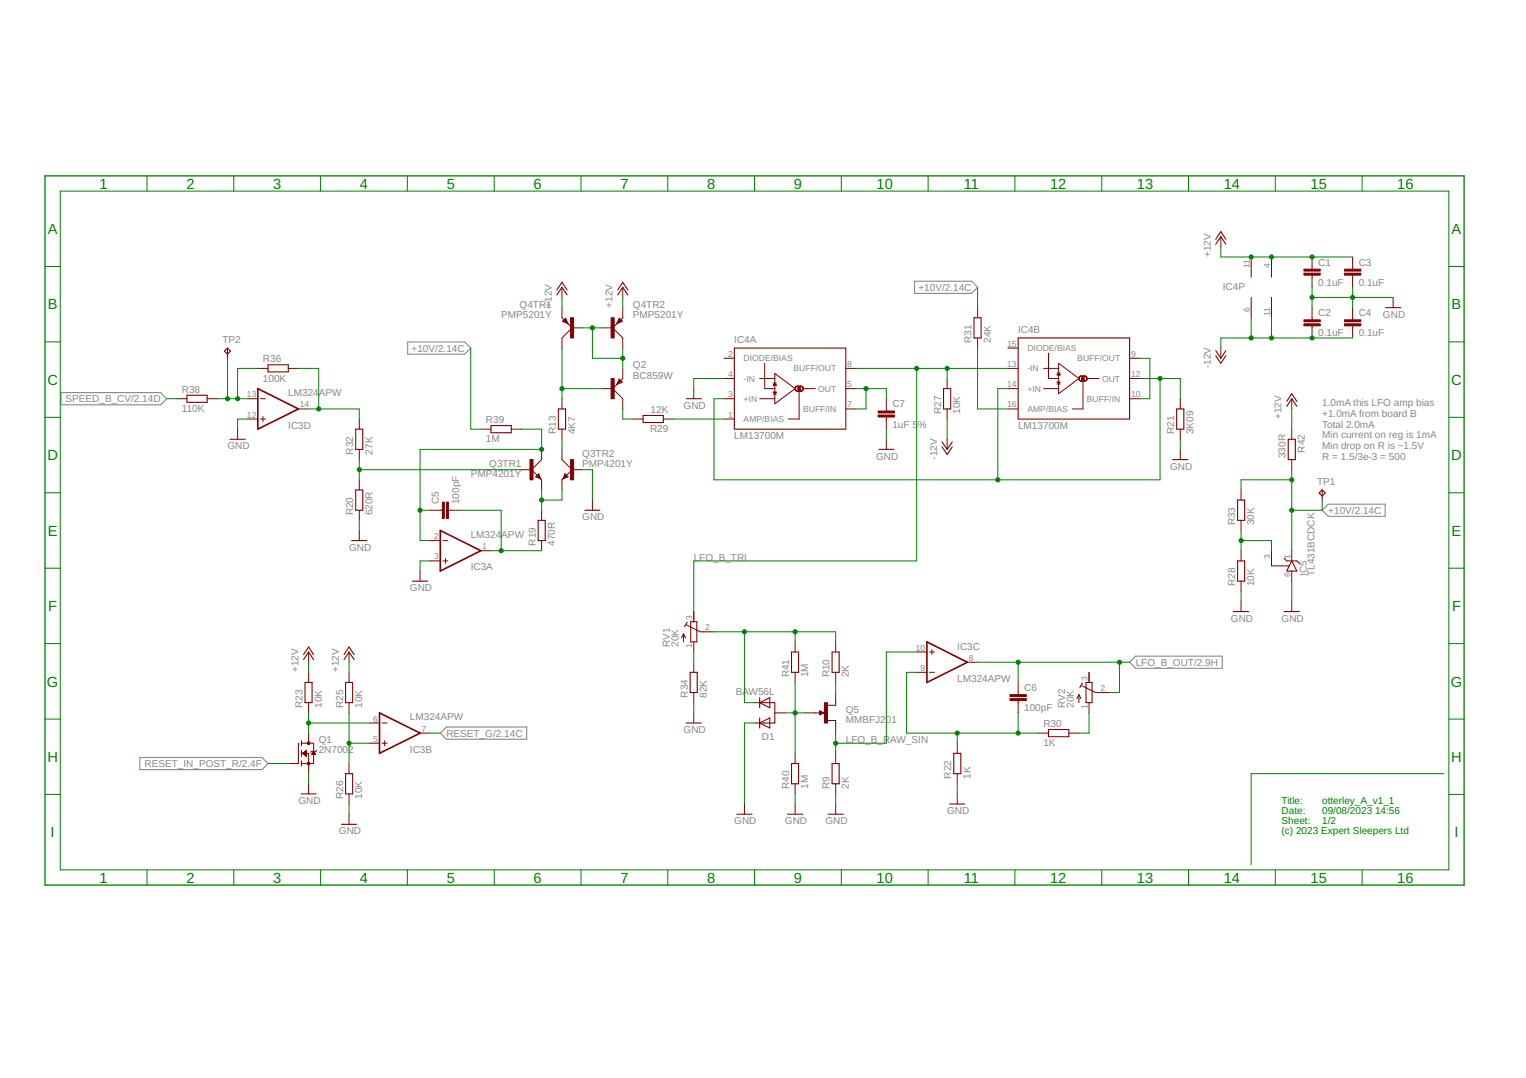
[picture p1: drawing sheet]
<svg xmlns="http://www.w3.org/2000/svg" width="297mm" height="210mm" viewBox="0 0 297 210" stroke-linecap="round" stroke-linejoin="round" font-family="sans-serif">
<path d="M178 54.8h11.1l1.2 1.1-1.2 1.2h-11.1zM11.9 76.5h19.4l1.1 1.1-1.1 1.2h-19.4zM79.4 66.6h11l1.2 1.2-1.2 1.2h-11zM257.4 99.4l1.2-1.2h11v2.3h-11zM219.9 128.9l1.2-1.1h16.8v2.3h-16.8zM27.2 147.5h23.8l1.2 1.2-1.2 1.2h-23.8zM85.7 142.7l1.2-1.1h15.6v2.3h-15.6z" fill="none" stroke="#868686" stroke-width=".21"/>
<g fill="none" stroke="#800000" stroke-width=".21">
<path d="M108.4 57.4l1-1.5 1 1.5M108.4 56.5l1-1.5 1 1.5M120.2 57.4l1-1.5 1 1.5M120.2 56.5l1-1.5 1 1.5M236.6 47.6l1-1.5 1 1.5M236.6 46.6l1-1.5 1 1.5M269.7 59.9h2.9M36.4 77h3.9v1.3h-3.9zM43.7 68.4l.6-.6 .6 .6-.6 .6zM52.2 71h3.9v1.4h-3.9zM108.7 79.6h1.4v4h-1.4zM109.7 62.5l.4-.3 .3 .6z"/>
<path d="M110.1 62.4l-.2 .1M120.5 62.2l.4 .3-.7 .3zM120.5 62.4l.2 .1M120.5 74l.4 .4-.7 .3zM120.5 74.2l.2 .2M133.6 77.6h2.9M142.9 67.8h21.7v15.8h-21.7zM183.7 75.7h1.4v3.9h-1.4zM189.6 61.9h1.4v3.9h-1.4zM198.2 65.8h21.7v15.8h-21.7zM229 79.6h1.4v4h-1.4zM236.6 68.3l1 1.5 1-1.5"/>
<path d="M236.6 69.3l1 1.4 1-1.4M250.5 79.1l.9-1.5 1 1.5M250.5 78.1l.9-1.4 1 1.4M44.8 85.5h2.9M69.2 83.6h1.4v3.9h-1.4zM69.2 95.4h1.4v4h-1.4zM95.6 82.9h3.9v1.4h-3.9zM104.9 92.4l.2 .6-.6-.2zM104.9 92.6l-.3 .2M110 92.4l.4 .4-.6 .2zM110 92.6l.2 .2M113.8 99.4h3"/>
<path d="M125.2 80.9h3.9v1.4h-3.9zM171 87.5h3M183.4 86l1 1.5 1-1.5M183.4 87l1 1.5 1-1.5M228.3 89.5h2.9M240.9 97.4h1.4v3.9h-1.4zM250.8 85.5h1.3v4h-1.3zM257.4 95.4l.6 .6-.6 .6-.6-.6zM68.5 105.3h2.9M80.3 113.2h2.9M104.8 101.3h1.3v4h-1.3zM240.1 119.1h3"/>
<path d="M240.9 109.2h1.4v4h-1.4zM250 108.7l.5 .5h1.9l.5 .5M250 119.1h2.9M251.4 109.2l1 2h-1.9zM59.1 128.4l1-1.4 .9 1.4M59.1 127.5l1-1.5 .9 1.5M59.4 132.9h1.3v3.9h-1.3zM67 128.4l.9-1.4 1 1.4M67 127.5l.9-1.5 1 1.5M67.3 132.9h1.3v3.9h-1.3zM133.8 121.1l-.5 .9M134.3 130.9h1.4v4h-1.4z"/>
<path d="M134.5 121.1h1.1v3.9h-1.1zM147.9 135.8v2M147.9 139.8v2M147.9 136.8l1.9-1v2zM148.8 136.8h2v4h-2M154.1 127h1.3v3.9h-1.3zM162 127h1.3v3.9h-1.3zM210.7 133l-.5 .9M211.4 132.9h1.2v3.9h-1.2zM58.1 144.7v4M58.6 154.6h2.9M58.7 144.2v1"/>
<path d="M58.7 146.1v1.2M58.7 148.2v1M67.3 150.6h1.3v4h-1.3zM133.6 140.8h2.9M143.4 158.5h3M147.9 140.8l1.9-1v2zM153.3 158.5h3M154.1 148.7h1.3v3.9h-1.3zM161.2 158.5h2.9M162 148.7h1.3v3.9h-1.3zM184.8 156.5h3M185.7 146.7h1.3v3.9h-1.3z"/>
<path d="M204.1 142h3.9v1.4h-3.9zM66.5 160.5h2.9"/>
</g>
<g fill="none" stroke="#800000" stroke-width=".19">
<path d="M109.4 55.9v2M109.4 59.9v2l1.2 1.2M121.2 59.9v2l-1.9 1.9M121.2 55.9v2M190.3 59.9v2M237.6 46.1v1.9M243.5 50v4M243.5 57.9v4M247.5 50v4M247.5 57.9v4M255.4 50v2.4M255.4 53.6v2.3"/>
<path d="M255.4 59.9v2.4M263.3 50v2.4M263.3 53.6v2.3M263.3 59.9v2.4M271.2 57.9v2M34.4 77.6h2M40.3 77.6h2M44.3 67.8v2M48.2 77.6h2M50.2 71.7h2M50.7 77.6h1M56.1 71.7h2"/>
<path d="M58.1 79.6h2M109.4 77.6v2M109.5 62.5l.6-.5 .5 1.1zM110.6 63.1l.8 .7M111.4 63.8l-2 2v2M111.4 63.8h1.9M117.3 75.7h2M117.3 63.8h2M119.3 63.8l1.9 2v2M119.3 75.7l1.9 1.9v2M120 74.9l-.7 .8M120.5 62l.6 .5-1.1 .6z"/>
<path d="M120.5 73.8l.6 .6-1.1 .5zM121.2 71.7v2l-1.2 1.2M135 75.7v1.9M140.9 73.7h2M140.9 77.6h2M140.9 69.8h2M147.9 73.7h2.9M147.9 77.6h2.9M148.8 70.7v5h2M150.5 74.6h.6M150.5 76.8h.6M150.5 75l.3-.3 .3 .3z"/>
<path d="M150.5 76.4h.6l-.3 .3zM150.6 74.9h.4M150.6 76.5h.4M150.7 74.8h.2M150.7 76.5h.2M150.8 74.7h.1M150.8 76.6h.1M150.8 72.7l4 3-4 2.9zM155.6 76.2v5.4h-2.1M156.3 75.7h2.4M164.6 71.7h2M164.6 75.7h2"/>
<path d="M164.6 79.6h2M172.5 77.6v2.4M184.4 73.7v2M184.4 79.6v2M190.3 65.8v2M196.2 71.7h2M196.2 75.7h2M196.2 79.6h2M196.2 67.8h2M203.1 71.7h3M203.1 75.7h3M204.1 68.8v4.9h2"/>
<path d="M205.8 72.6h.6M205.8 74.8h.6M205.8 74.4h.6l-.3 .3zM205.8 74.5h.5M205.9 72.9h.3M205.9 74.5h.3M206 72.8h.2M206 74.6h.1M206.1 70.7l3.9 3-3.9 3zM206.1 72.7l.3 .3h-.6zM206.1 72.7h.1M210.8 74.2v5.4h-2.1"/>
<path d="M211.6 73.7h2.4M219.9 73.7h1.9M219.9 77.6h1.9M219.9 69.8h1.9M229.7 77.6v2M237.6 67.8v2M251.4 77.6v2M255.4 63.4v2.4M263.3 63.4v2.4M46.2 83.6v1.9M48.2 81.6h2M50.7 81.6h1"/>
<path d="M51.2 81.1v1M69.9 81.6v2M69.9 87.5v2M69.9 93.4v2M69.9 99.4v1.9M83.7 99.4h2.4M87.3 99.4h2.4M93.6 83.6h2M99.5 83.6h2M101.5 91.5h2M103.5 91.5l1.7 1.7M104.3 92.8l.6-.6 .3 1z"/>
<path d="M105.2 93.2l.2 .2v2M105.4 87.5v2l-1.9 2M105.4 99.4v1.9M109.4 87.5v2l2 2M109.4 83.6v1.9M110 92.2l.6 .6-1 .4zM111.4 91.5h1.9M111.4 91.5l-2 1.9v2M115.3 97.4v2M123.2 81.6h2M129.1 81.6h2M140.9 81.6h2"/>
<path d="M172.5 81.2v2.4M172.5 85.5v2M184.4 85.5v2M229.7 83.6v1.9M229.7 87.5v2M241.6 95.4v2M251.4 83.6v1.9M251.4 89.5v2M257.4 95.4v2M69.9 103.3v2M81.8 111.2v2M83.7 109.2h2"/>
<path d="M83.7 105.3h2M86.2 109.2h1M86.2 105.3h1M86.7 108.7v1M93.6 107.2h2M105.4 105.3v1.9M135 119.1v2M241.6 101.3v2M241.6 107.2v2M241.6 113.2v1.9M241.6 117.1v2M247.5 107.2v3h3.5"/>
<path d="M251.4 107.2v2M251.4 111.2v2M251.4 117.1v2M60.1 127v1.9M60.1 130.9v2M60.1 136.8v2M67.9 127v1.9M67.9 130.9v2M67.9 136.8v2M133.1 123.4v1.6M133.1 123.4l-.4 .8M133.1 123.4l.4 .8"/>
<path d="M133.6 121.7l2.7 1.3h2.7M135 125v2M135 128.9v2M135 134.9v1.9M135 138.8v2M146.9 136.8h1.9M150.8 138.8h2M154.8 125v2M154.8 130.9v2M156.7 138.8h3.8M159.5 138.4l1 .4-1 .4zM162.7 125v2"/>
<path d="M162.7 130.9v2M162.7 134.9v2.4h-1.6M178.4 127h2M178.4 130.9h2M180.9 127h1M180.9 130.9h1M181.4 126.5v1M188.3 128.9h2M198.2 132.9v2.4M198.2 136.4v2.4M210 135.3v1.5M210 135.3l-.4 .7"/>
<path d="M210 135.3l.4 .7M210.5 133.5l2.8 1.4h2.6M212 130.9v2M212 136.8v2M56.1 148.7h2M58.7 146.7h1.4v3.9M58.7 144.7h2.3v4h-2.3M58.9 146.7h.8M58.9 146.7l.8-.6v1.2zM59 146.6h.7M59 146.8h.7M59.1 146.5h.6"/>
<path d="M59.1 146.9h.6M59.2 146.4h.5M59.2 147h.5M59.3 146.3h.4M59.4 147h.3M59.5 146.3h.2M59.5 147.1h.2M59.6 146.2h.1M59.6 147.2h.1M60.1 142.7v2M60.1 152.6v2M60.7 146.9h.7"/>
<path d="M60.7 146.8h.7M60.8 146.7h.5M60.8 146.6h.5M60.9 146.5h.3M61 146.4h.2M61 146.3h.1M61 146.3l.4 .6h-.7zM61.6 146.1l-.2 .2h-.7l-.2 .2M67.9 148.7v1.9M67.9 154.6v1.9M67.9 158.5v2M71.9 140.8h2"/>
<path d="M71.9 144.7h2M74.4 140.8h1M74.4 144.7h1M74.9 144.2v1M81.8 142.7h1.9M144.9 156.5v2M146.9 140.8h1.9M154.8 146.7v2M154.8 152.6v2M154.8 156.5v2M161.1 140.3h1.6v2.4M162.7 146.7v2"/>
<path d="M162.7 152.6v2M162.7 156.5v2M186.3 144.7v2M186.3 150.6v2M186.3 154.6v1.9M202.1 142.7h2M208 142.7h2"/>
</g>
<g fill="#800000" stroke="#800000" stroke-width=".19">
<path d="M253.8 53.2h3.2v.4h-3.2z"/>
<path d="M253.8 52.4h3.2v.4h-3.2z"/>
<path d="M253.8 63.1h3.2v.3h-3.2z"/>
<path d="M253.8 62.3h3.2v.4h-3.2z"/>
<path d="M261.7 53.2h3.2v.4h-3.2z"/>
<path d="M261.7 52.4h3.2v.4h-3.2z"/>
<path d="M261.7 63.1h3.2v.3h-3.2z"/>
<path d="M261.7 62.3h3.2v.4h-3.2z"/>
<path d="M170.9 80.8h3.2v.4h-3.2z"/>
<path d="M170.9 80h3.2v.4h-3.2z"/>
<path d="M86.9 97.8h.4v3.1h-.4z"/>
<path d="M86.1 97.8h.4v3.1h-.4z"/>
<path d="M103.2 89.5h.6v3.9h-.6z"/>
<path d="M111.1 89.5h.6v3.9h-.6z"/>
<path d="M111.1 61.9h.6v3.9h-.6z"/>
<path d="M119 61.9h.5v3.9h-.5z"/>
<path d="M119 73.7h.5v3.9h-.5z"/>
<path d="M160.5 136.8h.6v4h-.6z"/>
<path d="M196.6 136h3.2v.4h-3.2z"/>
<path d="M196.6 135.3h3.2v.3h-3.2z"/>
</g>
<g fill="#800000" stroke="#800000" stroke-width=".19">
<path d="M210.1 73.3a.55 .55 0 0 1 .9 .2 .55 .55 0 0 1-.4 .7 .55 .55 0 0 1-.6-.5h.1a.44 .44 0 0 1 .6-.4 .44 .44 0 0 1 .1 .8 .44 .44 0 0 1-.7-.2l-.1-.2z" fill-rule="evenodd"/>
<path d="M210.7 73.3a.55 .55 0 0 1 .9 .2 .55 .55 0 0 1-.4 .7 .55 .55 0 0 1-.7-.5h.2a.44 .44 0 0 1 .6-.4 .44 .44 0 0 1 .1 .8 .44 .44 0 0 1-.7-.2l-.2-.2z" fill-rule="evenodd"/>
<path d="M154.9 75.3a.55 .55 0 0 1 .8 .1 .55 .55 0 0 1-.3 .8 .55 .55 0 0 1-.7-.5h.1a.44 .44 0 0 1 .7-.4 .44 .44 0 0 1 .1 .7 .44 .44 0 0 1-.7-.2l-.2-.1z" fill-rule="evenodd"/>
<path d="M155.5 75.3a.55 .55 0 0 1 .8 .1 .55 .55 0 0 1-.3 .8 .55 .55 0 0 1-.7-.5h.1a.44 .44 0 0 1 .7-.4 .44 .44 0 0 1 0 .7 .44 .44 0 0 1-.7-.2l-.1-.1z" fill-rule="evenodd"/>
<circle cx="60.1" cy="148.7" r=".28"/>
<circle cx="60.1" cy="144.7" r=".28"/>
</g>
<path d="M50.2 75.7l7.9 3.9-7.9 4zM85.7 103.3l7.9 3.9-7.9 4zM73.9 138.8l7.9 3.9-7.9 4zM180.4 125l7.9 3.9-7.9 4z" fill="none" stroke="#800000" stroke-width=".32"/>
<path d="M160.1 138.8l-.5 .2v-.4l.6 .2" fill="none" stroke="#800000" stroke-width=".25"/>
<path d="M8.8 34.2h276.2v138.1h-276.2z" fill="none" stroke="#008000" stroke-width=".25"/>
<g fill="none" stroke="#008000" stroke-width=".19">
<path d="M11.7 37.2h270.3v132.2h-270.3zM28.6 34.2v3M45.5 34.2v3M62.4 34.2v3M79.3 34.2v3M96.2 34.2v3M113.1 34.2v3M130 34.2v3M146.9 34.2v3M163.8 34.2v3M180.7 34.2v3M197.5 34.2v3"/>
<path d="M214.5 34.2v3M231.4 34.2v3M248.2 34.2v3M265.1 34.2v3M8.8 51.9h2.9M109.4 57.9v2M121.2 57.9v2M190.3 55.9v4M237.6 48v2h25.7M255.4 55.9v4M255.4 57.9h15.8M263.3 55.9v4"/>
<path d="M282 51.9h3M8.8 66.6h2.9M32.4 77.6h2M42.3 77.6h5.9M44.3 69.8v7.8M50.2 71.7h-4v5.9M58.1 71.7h3.9v7.9M60.1 79.6h9.8v2M91.6 67.8v15.8h2M109.4 67.8v9.8M109.4 75.7h7.9M113.3 63.8h4"/>
<path d="M115.3 63.8v6h5.9M121.2 79.6v2h2M121.2 67.8v3.9M140.9 73.7h-5.9v2M166.6 75.7h5.9v1.9M166.6 71.7h29.6M168.6 75.7v3.9h-2M178.4 71.7v37.5h-43.4v9.9M184.4 71.7v2M190.3 67.8v11.8h5.9M196.2 75.7h-2v17.7M221.8 73.7h7.9v3.9"/>
<path d="M221.8 69.8h2v7.8h-2M225.8 73.7v19.7h-86.8v-15.8h1.9M243.5 61.9v3.9M247.5 61.9v3.9M251.4 79.6v4M263.3 65.8h-25.7v2M282 66.6h3M8.8 81.3h2.9M8.8 95.9h2.9M48.2 81.6h-2v2M69.9 91.5h31.6M69.9 89.5v3.9"/>
<path d="M81.8 99.4h1.9M89.7 99.4h7.9v7.8M101.5 83.6h3.9v3.9h-23.6v17.8h1.9M105.4 95.4v4M109.4 85.5v2M109.4 95.4v2h-4M113.3 91.5h2v5.9M131.1 81.6h9.8M172.5 83.6v1.9M184.4 81.6v3.9M229.7 85.5v2M251.4 93.4h-9.8v2"/>
<path d="M251.4 91.5v15.7M257.4 97.4v2h-6M282 81.3h3M282 95.9h3M8.8 110.6h2.9M69.9 101.3v2M83.7 109.2h-1.9v2M95.6 107.2h9.8M241.6 103.3v3.9M241.6 115.1v2M241.6 105.3h5.9v1.9M251.4 113.2v3.9"/>
<path d="M282 110.6h3M8.8 125.3h2.9M60.1 128.9v2M60.1 138.8v3.9M67.9 128.9v2M67.9 138.8v9.9M135 127v1.9M135 136.8v2M139 123h23.7v2M144.9 123v13.8h2M152.8 138.8h3.9M154.8 123v2"/>
<path d="M154.8 132.9v13.8M162.7 132.9v2M178.4 127h-5.9v17.7h-9.8M178.4 130.9h-1.9v11.8h25.6M190.3 128.9h29.6M198.2 128.9v4M198.2 138.8v3.9M212 138.8v3.9h-2M217.9 128.9v6h-2M282 125.3h3M8.8 140h2.9M8.8 154.7h2.9"/>
<path d="M52.2 148.7h3.9M60.1 140.8h11.8M60.1 150.6v2M67.9 156.5v2M67.9 144.7h4M83.7 142.7h2M146.9 140.8h-2v15.7M154.8 154.6v1.9M162.7 142.7v4M162.7 154.6v1.9M186.3 142.7v2M186.3 152.6v2"/>
<path d="M281.1 150.6h-37.6v17.8M282 140h3M282 154.7h3M28.6 169.4v2.9M45.5 169.4v2.9M62.4 169.4v2.9M79.3 169.4v2.9M96.2 169.4v2.9M113.1 169.4v2.9M130 169.4v2.9M146.9 169.4v2.9M163.8 169.4v2.9"/>
<path d="M180.7 169.4v2.9M197.5 169.4v2.9M214.5 169.4v2.9M231.4 169.4v2.9M248.2 169.4v2.9M265.1 169.4v2.9"/>
</g>
<g fill="#008000" stroke="#008000" stroke-width=".19">
<circle cx="255.4" cy="57.9" r=".4"/>
<circle cx="263.3" cy="57.9" r=".4"/>
<circle cx="243.5" cy="65.8" r=".4"/>
<circle cx="255.4" cy="65.8" r=".4"/>
<circle cx="247.5" cy="65.8" r=".4"/>
<circle cx="243.5" cy="50" r=".4"/>
<circle cx="255.4" cy="50" r=".4"/>
<circle cx="247.5" cy="50" r=".4"/>
<circle cx="168.6" cy="75.7" r=".4"/>
<circle cx="194.2" cy="93.4" r=".4"/>
<circle cx="225.8" cy="73.7" r=".4"/>
<circle cx="251.4" cy="93.4" r=".4"/>
<circle cx="251.4" cy="99.4" r=".4"/>
<circle cx="46.2" cy="77.6" r=".4"/>
<circle cx="44.3" cy="77.6" r=".4"/>
<circle cx="81.8" cy="99.4" r=".4"/>
<circle cx="105.4" cy="87.5" r=".4"/>
<circle cx="97.6" cy="107.2" r=".4"/>
<circle cx="105.4" cy="97.4" r=".4"/>
<circle cx="69.9" cy="91.5" r=".4"/>
<circle cx="109.4" cy="75.7" r=".4"/>
<circle cx="115.3" cy="63.8" r=".4"/>
<circle cx="121.2" cy="69.8" r=".4"/>
<circle cx="154.8" cy="123" r=".4"/>
<circle cx="144.9" cy="123" r=".4"/>
<circle cx="154.8" cy="138.8" r=".4"/>
<circle cx="186.3" cy="142.7" r=".4"/>
<circle cx="198.2" cy="142.7" r=".4"/>
<circle cx="184.4" cy="71.7" r=".4"/>
<circle cx="178.4" cy="71.7" r=".4"/>
<circle cx="217.9" cy="128.9" r=".4"/>
<circle cx="198.2" cy="128.9" r=".4"/>
<circle cx="162.7" cy="144.7" r=".4"/>
<circle cx="60.1" cy="140.8" r=".4"/>
<circle cx="67.9" cy="144.7" r=".4"/>
<circle cx="241.6" cy="105.3" r=".4"/>
<circle cx="62" cy="79.6" r=".4"/>
</g>
<g font-size="2.9" fill="#008000">
<text x="19.4" y="36.7">1</text>
<text x="36.3" y="36.7">2</text>
<text x="53.2" y="36.7">3</text>
<text x="70.1" y="36.7">4</text>
<text x="87" y="36.7">5</text>
<text x="103.9" y="36.7">6</text>
<text x="120.8" y="36.7">7</text>
<text x="137.6" y="36.7">8</text>
<text x="154.5" y="36.7">9</text>
<text x="170.6" y="36.7">10</text>
<text x="187.6" y="36.7">11</text>
<text x="204.4" y="36.7">12</text>
<text x="221.3" y="36.7">13</text>
<text x="238.2" y="36.7">14</text>
<text x="255.1" y="36.7">15</text>
<text x="272" y="36.7">16</text>
<text x="9.3" y="45.6">A</text>
<text x="282.6" y="45.6">A</text>
<text x="9.3" y="60.3">B</text>
<text x="282.6" y="60.3">B</text>
<text x="9.2" y="74.9">C</text>
<text x="282.5" y="74.9">C</text>
<text x="9.2" y="89.6">D</text>
<text x="282.5" y="89.6">D</text>
<text x="9.3" y="104.3">E</text>
<text x="282.6" y="104.3">E</text>
<text x="9.4" y="119">F</text>
<text x="282.6" y="119">F</text>
<text x="9.1" y="133.7">G</text>
<text x="282.4" y="133.7">G</text>
<text x="9.2" y="148.4">H</text>
<text x="282.5" y="148.4">H</text>
<text x="9.8" y="163.1">I</text>
<text x="283.1" y="163.1">I</text>
<text x="19.4" y="171.9">1</text>
<text x="36.3" y="171.9">2</text>
<text x="53.2" y="171.9">3</text>
<text x="70.1" y="171.9">4</text>
<text x="87" y="171.9">5</text>
<text x="103.9" y="171.9">6</text>
<text x="120.8" y="171.9">7</text>
<text x="137.6" y="171.9">8</text>
<text x="154.5" y="171.9">9</text>
<text x="170.6" y="171.9">10</text>
<text x="187.6" y="171.9">11</text>
<text x="204.4" y="171.9">12</text>
<text x="221.3" y="171.9">13</text>
<text x="238.2" y="171.9">14</text>
<text x="255.1" y="171.9">15</text>
<text x="272" y="171.9">16</text>
</g>
<g font-size="1.9" fill="#868686">
<text x="235.7" y="50" transform="rotate(-90 235.7 50)">+12V</text>
<text x="256.6" y="51.7">C1</text>
<text x="264.5" y="51.7">C3</text>
<text x="101.1" y="59.9">Q4TR1</text>
<text x="107.4" y="59.9" transform="rotate(-90 107.4 59.9)">+12V</text>
<text x="119.3" y="59.9" transform="rotate(-90 119.3 59.9)">+12V</text>
<text x="123.2" y="59.9">Q4TR2</text>
<text x="178.8" y="56.6">+10V/2.14C</text>
<text x="238" y="56.4">IC4P</text>
<text x="256.6" y="55.7">0.1uF</text>
<text x="264.5" y="55.7">0.1uF</text>
<text x="97.6" y="61.9">PMP5201Y</text>
<text x="123.2" y="61.9">PMP5201Y</text>
<text x="198.2" y="64.8">IC4B</text>
<text x="256.6" y="65.5">0.1uF</text>
<text x="256.6" y="61.6">C2</text>
<text x="264.5" y="65.5">0.1uF</text>
<text x="264.5" y="61.6">C4</text>
<text x="269.2" y="61.9">GND</text>
<text x="43.3" y="66.8">TP2</text>
<text x="51.2" y="70.6">R36</text>
<text x="80.1" y="68.5">+10V/2.14C</text>
<text x="123.2" y="71.7">Q2</text>
<text x="142.9" y="66.8">IC4A</text>
<text x="189.1" y="66.8" transform="rotate(-90 189.1 66.8)">R31</text>
<text x="192.8" y="66.8" transform="rotate(-90 192.8 66.8)">24K</text>
<text x="235.7" y="71.7" transform="rotate(-90 235.7 71.7)">-12V</text>
<text x="35.4" y="76.5">R38</text>
<text x="51.2" y="74.3">100K</text>
<text x="56.1" y="77.1">LM324</text>
<text x="62.1" y="77.1">APW</text>
<text x="123.2" y="73.7">BC859W</text>
<text x="12.8" y="78.3">SPEED_B_CV/2.14D</text>
<text x="35.4" y="80.2">110K</text>
<text x="56.1" y="83.5">IC3D</text>
<text x="94.6" y="82.4">R39</text>
<text x="126.6" y="80.4">12K</text>
<text x="133.1" y="79.6">GND</text>
<text x="173.7" y="83.3">1uF 5</text>
<text x="173.7" y="79.3">C7</text>
<text x="178.7" y="83.3">%</text>
<text x="183.2" y="80.6" transform="rotate(-90 183.2 80.6)">R27</text>
<text x="186.9" y="80.6" transform="rotate(-90 186.9 80.6)">10K</text>
<text x="198.2" y="83.6">LM13700M</text>
<text x="249.5" y="81.6" transform="rotate(-90 249.5 81.6)">+12V</text>
<text x="257.4" y="79.1">1.0mA this LFO amp bias</text>
<text x="257.4" y="81.2">+1.0mA from board B</text>
<text x="257.4" y="83.3">Total 2.0mA</text>
<text x="44.3" y="87.5">GND</text>
<text x="68.8" y="88.5" transform="rotate(-90 68.8 88.5)">R32</text>
<text x="72.5" y="88.5" transform="rotate(-90 72.5 88.5)">27K</text>
<text x="94.6" y="86.1">1M</text>
<text x="108.2" y="84.6" transform="rotate(-90 108.2 84.6)">R13</text>
<text x="112" y="84.6" transform="rotate(-90 112 84.6)">4K7</text>
<text x="113.3" y="88.9">Q3TR2</text>
<text x="126.5" y="84.1">R29</text>
<text x="142.9" y="85.5">LM13700M</text>
<text x="170.6" y="89.5">GND</text>
<text x="182.4" y="89.5" transform="rotate(-90 182.4 89.5)">-12V</text>
<text x="228.6" y="84.6" transform="rotate(-90 228.6 84.6)">R21</text>
<text x="232.3" y="84.6" transform="rotate(-90 232.3 84.6)">3K09</text>
<text x="250.3" y="89.2" transform="rotate(-90 250.3 89.2)">330R</text>
<text x="254" y="88.1" transform="rotate(-90 254 88.1)">R42</text>
<text x="257.4" y="85.3">Min current on reg is 1mA</text>
<text x="257.4" y="87.4">Min drop on R is ~1.5V</text>
<text x="257.4" y="89.5">R = 1.5/3e-3 = 500</text>
<text x="91.7" y="92.8">PMP4201Y</text>
<text x="95.2" y="90.9">Q3TR1</text>
<text x="113.3" y="90.9">PMP4201Y</text>
<text x="227.8" y="91.5">GND</text>
<text x="256.4" y="94.4">TP1</text>
<text x="68.8" y="100.3" transform="rotate(-90 68.8 100.3)">R20</text>
<text x="72.5" y="100.3" transform="rotate(-90 72.5 100.3)">620R</text>
<text x="85.4" y="98.2" transform="rotate(-90 85.4 98.2)">C5</text>
<text x="89.4" y="98.2" transform="rotate(-90 89.4 98.2)">100pF</text>
<text x="113.3" y="101.3">GND</text>
<text x="258.5" y="100">+10V/2.14C</text>
<text x="68" y="107.2">GND</text>
<text x="91.6" y="104.7">LM324</text>
<text x="97.6" y="104.7">APW</text>
<text x="104.3" y="106.3" transform="rotate(-90 104.3 106.3)">R19</text>
<text x="108" y="106.3" transform="rotate(-90 108 106.3)">470R</text>
<text x="240.4" y="102.3" transform="rotate(-90 240.4 102.3)">R33</text>
<text x="244.1" y="102.3" transform="rotate(-90 244.1 102.3)">30K</text>
<text x="91.6" y="111.1">IC3A</text>
<text x="135" y="109.2">LFO_B_TRI</text>
<text x="254.4" y="112.2" transform="rotate(-90 254.4 112.2)">IC5</text>
<text x="255.9" y="112.2" transform="rotate(-90 255.9 112.2)">TL431BCDCK</text>
<text x="79.8" y="115.1">GND</text>
<text x="240.4" y="114.1" transform="rotate(-90 240.4 114.1)">R28</text>
<text x="244.1" y="114.1" transform="rotate(-90 244.1 114.1)">10K</text>
<text x="130.4" y="126" transform="rotate(-90 130.4 126)">RV1</text>
<text x="132.1" y="126" transform="rotate(-90 132.1 126)">20K</text>
<text x="239.6" y="121">GND</text>
<text x="249.5" y="121">GND</text>
<text x="58.1" y="130.9" transform="rotate(-90 58.1 130.9)">+12V</text>
<text x="66" y="130.9" transform="rotate(-90 66 130.9)">+12V</text>
<text x="153.6" y="131.9" transform="rotate(-90 153.6 131.9)">R41</text>
<text x="157.3" y="131.9" transform="rotate(-90 157.3 131.9)">1M</text>
<text x="161.5" y="131.9" transform="rotate(-90 161.5 131.9)">R10</text>
<text x="165.2" y="131.9" transform="rotate(-90 165.2 131.9)">2K</text>
<text x="186.3" y="126.5">IC3C</text>
<text x="221.1" y="129.6">LFO_B_OUT/2.9H</text>
<text x="58.9" y="137.8" transform="rotate(-90 58.9 137.8)">R23</text>
<text x="62.6" y="137.8" transform="rotate(-90 62.6 137.8)">10K</text>
<text x="66.8" y="137.8" transform="rotate(-90 66.8 137.8)">R25</text>
<text x="70.5" y="137.8" transform="rotate(-90 70.5 137.8)">10K</text>
<text x="133.9" y="135.8" transform="rotate(-90 133.9 135.8)">R34</text>
<text x="137.6" y="135.8" transform="rotate(-90 137.6 135.8)">82K</text>
<text x="143.2" y="135.2">BAW56L</text>
<text x="186.3" y="132.9">LM324APW</text>
<text x="199.4" y="134.6">C6</text>
<text x="207.3" y="137.8" transform="rotate(-90 207.3 137.8)">RV2</text>
<text x="209" y="137.8" transform="rotate(-90 209 137.8)">20K</text>
<text x="79.8" y="140.2">LM324APW</text>
<text x="86.9" y="143.4">RESET_G/2.14C</text>
<text x="133.1" y="142.7">GND</text>
<text x="164.6" y="140.8">MMBFJ201</text>
<text x="164.6" y="138.8">Q5</text>
<text x="199.4" y="138.5">100pF</text>
<text x="203.1" y="141.6">R30</text>
<text x="28.1" y="149.4">RESET_IN_POST_R/2.4F</text>
<text x="62" y="146.7">2N7002</text>
<text x="62" y="144.7">Q1</text>
<text x="79.8" y="146.6">IC3B</text>
<text x="148.3" y="144.1">D1</text>
<text x="164.6" y="144.7">LFO_B_RAW_SIN</text>
<text x="203.1" y="145.3">1K</text>
<text x="66.8" y="155.6" transform="rotate(-90 66.8 155.6)">R26</text>
<text x="70.5" y="155.6" transform="rotate(-90 70.5 155.6)">10K</text>
<text x="153.6" y="153.6" transform="rotate(-90 153.6 153.6)">R40</text>
<text x="157.3" y="153.6" transform="rotate(-90 157.3 153.6)">1M</text>
<text x="161.5" y="153.6" transform="rotate(-90 161.5 153.6)">R9</text>
<text x="165.2" y="153.6" transform="rotate(-90 165.2 153.6)">2K</text>
<text x="185.2" y="151.6" transform="rotate(-90 185.2 151.6)">R22</text>
<text x="188.9" y="151.6" transform="rotate(-90 188.9 151.6)">1K</text>
<text x="58.1" y="156.6">GND</text>
<text x="142.9" y="160.5">GND</text>
<text x="152.8" y="160.5">GND</text>
<text x="160.7" y="160.5">GND</text>
<text x="184.4" y="158.5">GND</text>
<text x="66" y="162.5">GND</text>
</g>
<g font-size="1.9" fill="#008000">
<text x="249.5" y="156.6">Title:</text>
<text x="249.5" y="158.5">Date:</text>
<text x="249.5" y="160.5">Sheet:</text>
<text x="257.4" y="156.6">otterley_A_v1_1</text>
<text x="257.4" y="158.5">09/08/2023</text>
<text x="257.4" y="160.5">1/2</text>
<text x="267.6" y="158.5">14:56</text>
<text x="249.5" y="162.5">(c) 2023 Expert Sleepers Ltd</text>
</g>
<g font-size="1.7" fill="#868686">
<text x="243.3" y="52.2" transform="rotate(-90 243.3 52.2)">11</text>
<text x="247.2" y="52.2" transform="rotate(-90 247.2 52.2)">4</text>
<text x="243.3" y="60.7" transform="rotate(-90 243.3 60.7)">6</text>
<text x="247.2" y="61.5" transform="rotate(-90 247.2 61.5)">11</text>
<text x="141.7" y="69.5">2</text>
<text x="144.7" y="70.3">DIODE/BIAS</text>
<text x="164.9" y="71.5">8</text>
<text x="196" y="71.5">13</text>
<text x="196" y="67.5">15</text>
<text x="200" y="68.4">DIODE/BIAS</text>
<text x="209.7" y="70.4">BUFF/OUT</text>
<text x="220.2" y="69.5">9</text>
<text x="48.1" y="77.4">13</text>
<text x="141.7" y="77.4">3</text>
<text x="141.7" y="73.4">4</text>
<text x="144.7" y="74.3">-IN</text>
<text x="154.5" y="72.3">BUFF/OUT</text>
<text x="159.3" y="76.3">OUT</text>
<text x="164.9" y="75.4">5</text>
<text x="196" y="75.4">14</text>
<text x="200" y="76.3">+IN</text>
<text x="200" y="72.3">-IN</text>
<text x="214.5" y="74.3">OUT</text>
<text x="220.2" y="77.4">10</text>
<text x="220.2" y="73.4">12</text>
<text x="48.1" y="81.3">12</text>
<text x="58.4" y="79.3">14</text>
<text x="141.7" y="81.3">1</text>
<text x="144.7" y="78.2">+IN</text>
<text x="144.7" y="82.2">AMP/BIAS</text>
<text x="156.3" y="80.2">BUFF/IN</text>
<text x="164.9" y="79.3">7</text>
<text x="196" y="79.3">16</text>
<text x="200" y="80.2">AMP/BIAS</text>
<text x="211.6" y="78.2">BUFF/IN</text>
<text x="84.5" y="105">2</text>
<text x="93.9" y="107">1</text>
<text x="84.5" y="108.9">3</text>
<text x="247.2" y="108.9" transform="rotate(-90 247.2 108.9)">3</text>
<text x="251.2" y="112.4" transform="rotate(-90 251.2 112.4)">6</text>
<text x="251.2" y="108.9" transform="rotate(-90 251.2 108.9)">1</text>
<text x="134.8" y="120.8" transform="rotate(-90 134.8 120.8)">3</text>
<text x="137.3" y="122.7">2</text>
<text x="134.8" y="126.2" transform="rotate(-90 134.8 126.2)">1</text>
<text x="178.3" y="126.7">10</text>
<text x="179.2" y="130.6">9</text>
<text x="188.6" y="128.7">8</text>
<text x="211.7" y="132.6" transform="rotate(-90 211.7 132.6)">3</text>
<text x="214.2" y="134.6">2</text>
<text x="72.7" y="140.5">6</text>
<text x="82" y="142.5">7</text>
<text x="211.7" y="138" transform="rotate(-90 211.7 138)">1</text>
<text x="72.7" y="144.4">5</text>
</g>
</svg>
